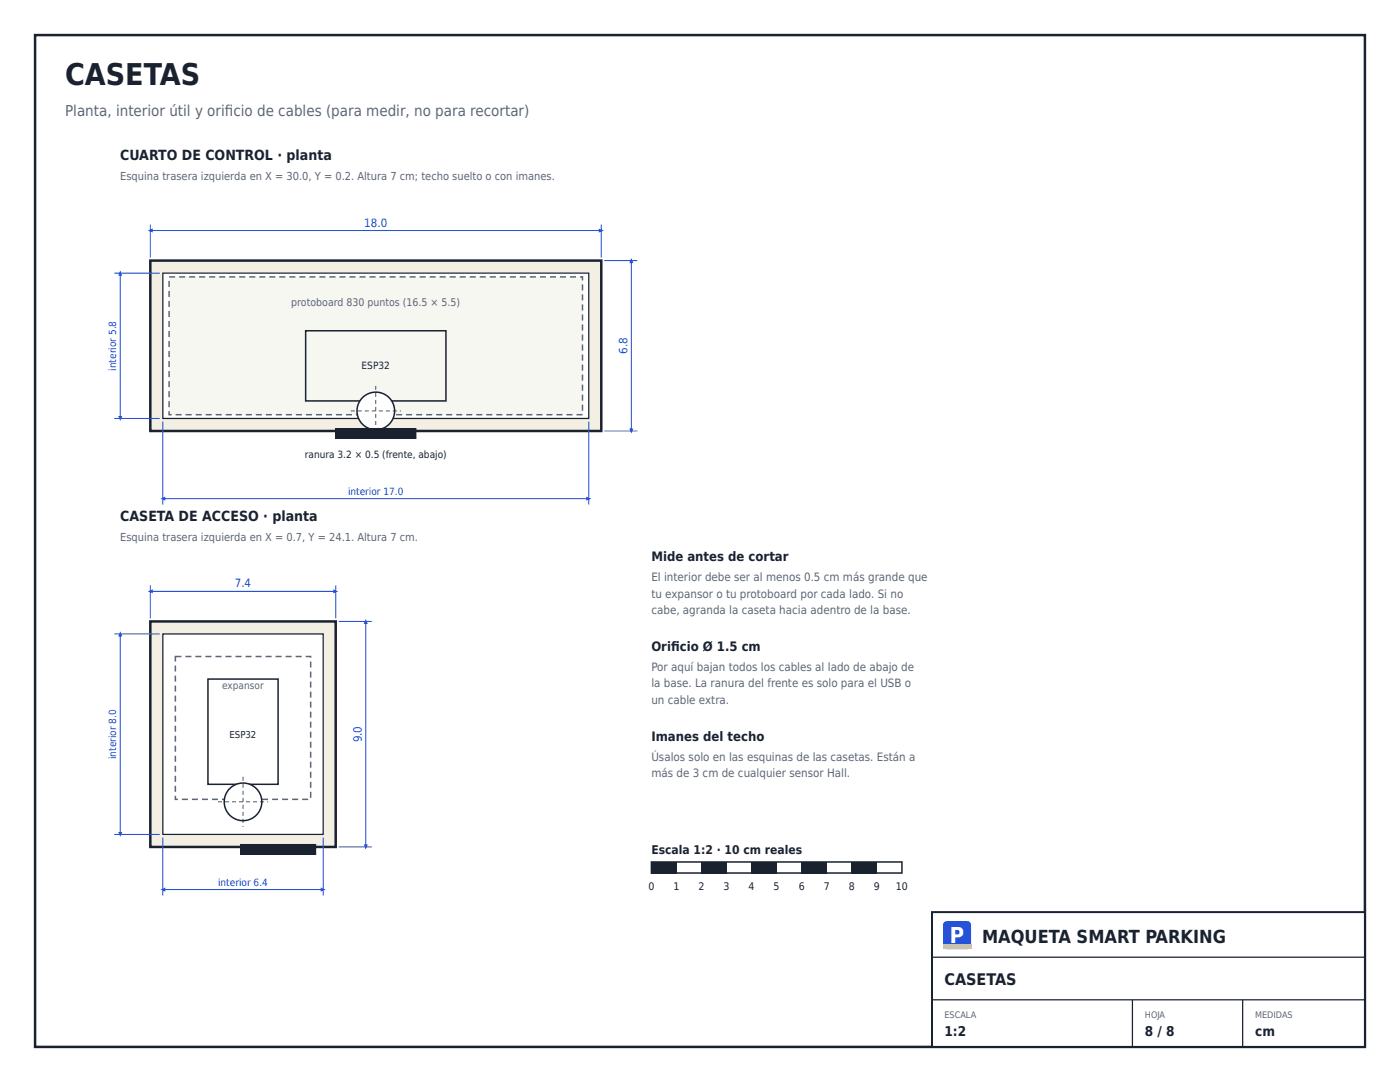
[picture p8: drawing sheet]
<svg xmlns="http://www.w3.org/2000/svg" width="279mm" height="216mm" viewBox="0 0 279 216" stroke-linecap="round" stroke-linejoin="round" font-family="sans-serif">
<path d="M7 7h265.4v201.9h-265.4z" fill="none" stroke="#1a2230" stroke-width=".5"/>
<path d="M186 182h86.4v26.9h-86.4z" fill="#fff"/>
<path d="M186 182h86.4v26.9h-86.4z" fill="none" stroke="#1a2230" stroke-width=".4"/>
<path d="M186 191h86.4M186 199.5h86.4M226 199.5v9.4M248 199.5v9.4" fill="none" stroke="#1a2230" stroke-width=".25"/>
<path d="M188.4 184l.6-.2h4a.8 .8 0 0 1 .8 .8v4a.8 .8 0 0 1-.8 .8h-4a.8 .8 0 0 1-.8-.8v-4z" fill="#1d4ed8"/>
<path d="M188.2 188.5h5.6v.9h-5.6z" fill="#f3c63f"/>
<path d="M30 52h90v34h-90z" fill="#f4efe3"/>
<path d="M30 52h90v34h-90z" fill="none" stroke="#1a2230" stroke-width=".5"/>
<path d="M32.5 54.5h85v29h-85z" fill="#fff"/>
<path d="M32.5 54.5h85v29h-85z" fill="none" stroke="#1a2230" stroke-width=".25"/>
<path d="M33.7 55.2h82.5v27.5h-82.5z" fill="#f7f7f2"/>
<path d="M35.7 55.1h1.2v.3h-1.2zM37.7 55.1h1.2v.3h-1.2zM39.7 55.1h1.2v.3h-1.2zM41.7 55.1h1.2v.3h-1.2zM43.7 55.1h1.2v.3h-1.2zM45.7 55.1h1.2v.3h-1.2zM47.7 55.1h1.2v.3h-1.2zM49.7 55.1h1.2v.3h-1.2zM51.7 55.1h1.2v.3h-1.2zM53.7 55.1h1.3v.3h-1.3zM55.7 55.1h1.2v.3h-1.2zM57.7 55.1h1.2v.3h-1.2zM59.7 55.1h1.2v.3h-1.2zM61.7 55.1h1.2v.3h-1.2zM63.7 55.1h1.2v.3h-1.2zM65.7 55.1h1.2v.3h-1.2zM67.7 55.1h1.2v.3h-1.2zM69.7 55.1h1.2v.3h-1.2zM71.7 55.1h1.2v.3h-1.2zM73.7 55.1h1.2v.3h-1.2zM75.7 55.1h1.3v.3h-1.3zM77.7 55.1h1.2v.3h-1.2zM79.7 55.1h1.2v.3h-1.2zM81.7 55.1h1.2v.3h-1.2zM83.7 55.1h1.2v.3h-1.2zM85.7 55.1h1.2v.3h-1.2zM87.7 55.1h1.2v.3h-1.2zM89.7 55.1h1.2v.3h-1.2zM91.7 55.1h1.2v.3h-1.2zM93.7 55.1h1.2v.3h-1.2zM95.7 55.1h1.2v.3h-1.2zM97.7 55.1h1.2v.3h-1.2zM99.7 55.1h1.2v.3h-1.2zM101.7 55.1h1.2v.3h-1.2zM103.7 55.1h1.2v.3h-1.2zM105.7 55.1h1.2v.3h-1.2zM107.7 55.1h1.2v.3h-1.2zM109.7 55.1h1.2v.3h-1.2zM111.7 55.1h1.2v.3h-1.2zM113.7 55.1h1.2v.3h-1.2zM115.7 55.1h.7v.9h-.3v-.8h.1v.2h-.5zM116.1 56.7h.3v1.3h-.3zM116.1 58.7h.3v1.3h-.3zM116.1 60.7h.3v1.3h-.3zM116.1 62.7h.3v1.3h-.3zM116.1 64.7h.3v1.3h-.3zM116.1 66.7h.3v1.3h-.3zM116.1 68.7h.3v1.3h-.3zM116.1 70.7h.3v1.3h-.3zM116.1 72.7h.3v1.3h-.3zM116.1 74.7h.3v1.3h-.3zM116.1 76.7h.3v1.3h-.3zM116.1 78.7h.3v1.3h-.3zM116.1 80.7h.3v1.2h-.3zM115 82.6h1.2v.3h-1.2zM113 82.6h1.2v.3h-1.2zM111 82.6h1.2v.3h-1.2zM109 82.6h1.2v.3h-1.2zM107 82.6h1.2v.3h-1.2zM105 82.6h1.2v.3h-1.2zM103 82.6h1.2v.3h-1.2zM101 82.6h1.2v.3h-1.2zM99 82.6h1.2v.3h-1.2zM97 82.6h1.2v.3h-1.2zM95 82.6h1.2v.3h-1.2zM93 82.6h1.2v.3h-1.2zM91 82.6h1.2v.3h-1.2zM89 82.6h1.2v.3h-1.2zM87 82.6h1.2v.3h-1.2zM85 82.6h1.2v.3h-1.2zM83 82.6h1.2v.3h-1.2zM81 82.6h1.2v.3h-1.2zM79 82.6h1.2v.3h-1.2zM77 82.6h1.2v.3h-1.2zM75 82.6h1.2v.3h-1.2zM73 82.6h1.2v.3h-1.2zM71 82.6h1.2v.3h-1.2zM69 82.6h1.2v.3h-1.2zM67 82.6h1.2v.3h-1.2zM65 82.6h1.2v.3h-1.2zM63 82.6h1.2v.3h-1.2zM61 82.6h1.3v.3h-1.3zM59 82.6h1.2v.3h-1.2zM57 82.6h1.2v.3h-1.2zM55 82.6h1.2v.3h-1.2zM53 82.6h1.2v.3h-1.2zM51 82.6h1.3v.3h-1.3zM49 82.6h1.2v.3h-1.2zM47 82.6h1.2v.3h-1.2zM45 82.6h1.2v.3h-1.2zM43 82.6h1.2v.3h-1.2zM41 82.6h1.2v.3h-1.2zM39 82.6h1.2v.3h-1.2zM37 82.6h1.2v.3h-1.2zM35 82.6h1.2v.3h-1.2zM33.6 82h.3v.7h-.2v-.1h.5v.3h-.6zM33.6 80h.3v1.2h-.3zM33.6 78h.3v1.2h-.3zM33.6 76h.3v1.2h-.3zM33.6 74h.3v1.2h-.3zM33.6 72h.3v1.2h-.3zM33.6 70h.3v1.2h-.3zM33.6 68h.3v1.2h-.3zM33.6 66h.3v1.2h-.3zM33.6 64h.3v1.2h-.3zM33.6 62h.3v1.2h-.3zM33.6 60h.3v1.2h-.3zM33.6 58h.3v1.2h-.3zM33.6 56h.3v1.2h-.3zM33.7 55.1h1.2v.3h-1.2z" fill="#5b6676"/>
<path d="M61 66h28v14h-28z" fill="none" stroke="#1a2230" stroke-width=".3"/>
<circle cx="75" cy="82" r="3.8" fill="#fff"/>
<circle cx="75" cy="82" r="3.8" fill="none" stroke="#1a2230" stroke-width=".3"/>
<g fill="#1a2230">
<path d="M67 85.5h16v2h-16z"/>
<path d="M70 81.9h.8v.2h-.8zM71.4 81.9h.8v.2h-.8zM72.8 81.9h.8v.2h-.8zM74.2 81.9h.8v.2h-.8zM75.6 81.9h.8v.2h-.8zM77 81.9h.8v.2h-.8zM78.4 81.9h.8v.2h-.8zM79.8 81.9h.2v.2h-.2z"/>
<path d="M74.9 77h.2v.8h-.2zM74.9 78.4h.2v.8h-.2zM74.9 79.8h.2v.8h-.2zM74.9 81.2h.2v.8h-.2zM74.9 82.6h.2v.8h-.2zM74.9 84h.2v.8h-.2zM74.9 85.4h.2v.8h-.2zM74.9 86.8h.2v.2h-.2z"/>
</g>
<path d="M67 85.5h16v2h-16z" fill="none" stroke="#1a2230" stroke-width=".2"/>
<path d="M30 44.8v6.6M30 46h90M120 44.8v6.6" fill="none" stroke="#1d4ed8" stroke-width=".2"/>
<g fill="#1d4ed8">
<path d="M29.5 46l1-.4v.8z"/>
<path d="M119.5 45.6l1 .4-1 .4z"/>
</g>
<path d="M120.6 52h6.6M126 52v34M120.6 86h6.6" fill="none" stroke="#1d4ed8" stroke-width=".2"/>
<g fill="#1d4ed8">
<path d="M126 51.5l.4 1h-.8z"/>
<path d="M125.6 85.5h.8l-.4 1z"/>
</g>
<path d="M32.5 84.1v16.6M32.5 99.5h85M117.5 84.1v16.6" fill="none" stroke="#1d4ed8" stroke-width=".2"/>
<g fill="#1d4ed8">
<path d="M32 99.5l1-.4v.8z"/>
<path d="M117 99.1l1 .4-1 .4z"/>
</g>
<path d="M22.8 54.5h9.1M24 54.5v29M22.8 83.5h9.1" fill="none" stroke="#1d4ed8" stroke-width=".2"/>
<g fill="#1d4ed8">
<path d="M24 54l.4 1h-.8z"/>
<path d="M23.6 83h.8l-.4 1z"/>
</g>
<path d="M30 124h37v45h-37z" fill="#f4efe3"/>
<path d="M30 124h37v45h-37z" fill="none" stroke="#1a2230" stroke-width=".5"/>
<path d="M32.5 126.5h32v40h-32z" fill="#fff"/>
<path d="M32.5 126.5h32v40h-32z" fill="none" stroke="#1a2230" stroke-width=".25"/>
<path d="M37 130.8h1.2v.3h-1.2zM39 130.8h1.2v.3h-1.2zM41 130.8h1.2v.3h-1.2zM43 130.8h1.2v.3h-1.2zM45 130.8h1.2v.3h-1.2zM47 130.8h1.2v.3h-1.2zM49 130.8h1.2v.3h-1.2zM51 130.8h1.2v.3h-1.2zM53 130.8h1.2v.3h-1.2zM55 130.8h1.2v.3h-1.2zM57 130.8h1.2v.3h-1.2zM59 130.8h1.2v.3h-1.2zM61 130.8h1.1v.4h-.3v-.2h.2v.1h-1zM61.8 132h.3v1.2h-.3zM61.8 134h.3v1.2h-.3zM61.8 136h.3v1.2h-.3zM61.8 138h.3v1.2h-.3zM61.8 140h.3v1.2h-.3zM61.8 142h.3v1.2h-.3zM61.8 144h.3v1.2h-.3zM61.8 146h.3v1.2h-.3zM61.8 148h.3v1.2h-.3zM61.8 150h.3v1.2h-.3zM61.8 152h.3v1.2h-.3zM61.8 154h.3v1.2h-.3zM61.8 156h.3v1.2h-.3zM61.8 158h.3v1.2h-.3zM60.3 159.3h1.2v.3h-1.2zM58.3 159.3h1.2v.3h-1.2zM56.3 159.3h1.2v.3h-1.2zM54.3 159.3h1.2v.3h-1.2zM52.3 159.3h1.2v.3h-1.2zM50.3 159.3h1.2v.3h-1.2zM48.3 159.3h1.2v.3h-1.2zM46.3 159.3h1.2v.3h-1.2zM44.3 159.3h1.2v.3h-1.2zM42.3 159.3h1.2v.3h-1.2zM40.3 159.3h1.2v.3h-1.2zM38.3 159.3h1.2v.3h-1.2zM36.3 159.3h1.2v.3h-1.2zM34.8 158.8h.3v.7h-.1v-.2h.5v.3h-.7zM34.8 156.8h.3v1.2h-.3zM34.8 154.8h.3v1.2h-.3zM34.8 152.8h.3v1.2h-.3zM34.8 150.8h.3v1.2h-.3zM34.8 148.8h.3v1.2h-.3zM34.8 146.8h.3v1.2h-.3zM34.8 144.8h.3v1.2h-.3zM34.8 142.8h.3v1.2h-.3zM34.8 140.8h.3v1.2h-.3zM34.8 138.8h.3v1.2h-.3zM34.8 136.8h.3v1.2h-.3zM34.8 134.8h.3v1.2h-.3zM34.8 132.8h.3v1.2h-.3zM34.8 130.8h1.4v.3h-1.2v-.1h.1v1h-.3z" fill="#5b6676"/>
<path d="M41.5 135.5h14v21h-14z" fill="none" stroke="#1a2230" stroke-width=".3"/>
<circle cx="48.5" cy="160" r="3.8" fill="#fff"/>
<circle cx="48.5" cy="160" r="3.8" fill="none" stroke="#1a2230" stroke-width=".3"/>
<g fill="#1a2230">
<path d="M48 168.5h15v2h-15z"/>
<path d="M43.5 159.9h.8v.2h-.8zM44.9 159.9h.8v.2h-.8zM46.3 159.9h.8v.2h-.8zM47.7 159.9h.8v.2h-.8zM49.1 159.9h.8v.2h-.8zM50.5 159.9h.8v.2h-.8zM51.9 159.9h.8v.2h-.8zM53.3 159.9h.2v.2h-.2z"/>
<path d="M48.4 155h.2v.8h-.2zM48.4 156.4h.2v.8h-.2zM48.4 157.8h.2v.8h-.2zM48.4 159.2h.2v.8h-.2zM48.4 160.6h.2v.8h-.2zM48.4 162h.2v.8h-.2zM48.4 163.4h.2v.8h-.2zM48.4 164.8h.2v.2h-.2z"/>
</g>
<path d="M48 168.5h15v2h-15z" fill="none" stroke="#1a2230" stroke-width=".2"/>
<path d="M30 116.8v6.6M30 118h37M67 116.8v6.6" fill="none" stroke="#1d4ed8" stroke-width=".2"/>
<g fill="#1d4ed8">
<path d="M29.5 118l1-.4v.8z"/>
<path d="M66.5 117.6l1 .4-1 .4z"/>
</g>
<path d="M67.6 124h6.6M73 124v45M67.6 169h6.6" fill="none" stroke="#1d4ed8" stroke-width=".2"/>
<g fill="#1d4ed8">
<path d="M73 123.5l.4 1h-.8z"/>
<path d="M72.6 168.5h.8l-.4 1z"/>
</g>
<path d="M32.5 167.1v11.6M32.5 177.5h32M64.5 167.1v11.6" fill="none" stroke="#1d4ed8" stroke-width=".2"/>
<g fill="#1d4ed8">
<path d="M32 177.5l1-.4v.8z"/>
<path d="M64 177.1l1 .4-1 .4z"/>
</g>
<path d="M22.8 126.5h9.1M24 126.5v40M22.8 166.5h9.1" fill="none" stroke="#1d4ed8" stroke-width=".2"/>
<g fill="#1d4ed8">
<path d="M24 126l.4 1h-.8z"/>
<path d="M23.6 166h.8l-.4 1z"/>
</g>
<path d="M130 172h50v2.2h-50z" fill="#fff"/>
<path d="M130 172h50v2.2h-50z" fill="none" stroke="#1a2230" stroke-width=".3"/>
<g fill="#1a2230">
<path d="M130 172h5v2.2h-5z"/>
<path d="M140 172h5v2.2h-5z"/>
<path d="M150 172h5v2.2h-5z"/>
<path d="M160 172h5v2.2h-5z"/>
<path d="M170 172h5v2.2h-5z"/>
</g>
<text font-size="6" fill="#1a2230" x="13" y="17">CASETAS</text>
<text font-size="4.4" fill="#fff" x="189.5" y="188.1">P</text>
<text font-size="3.6" fill="#1a2230" x="196" y="188.2">MAQUETA SMART PARKING</text>
<text font-size="3.2" fill="#1a2230" x="188.5" y="196.6">CASETAS</text>
<text font-size="3" fill="#5b6676" x="13" y="23.2">Planta, interior útil y orifi cio de cables (para medir, no para recortar)</text>
<g font-size="2.8" fill="#1a2230">
<text x="24" y="32">CUARTO DE CONTROL · planta</text>
<text x="24" y="104">CASETA DE ACCESO · planta</text>
</g>
<g font-size="2.7" fill="#1a2230">
<text x="188.5" y="206.8">1:2</text>
<text x="228.5" y="206.8">8 / 8</text>
<text x="250.5" y="206.8">cm</text>
</g>
<g font-size="2.6" fill="#1a2230">
<text x="130" y="112">Mide antes de cortar</text>
<text x="130" y="129.9">Orifi cio Ø 1.5 cm</text>
<text x="130" y="147.8">Imanes del techo</text>
</g>
<text font-size="2.4" fill="#1a2230" x="130" y="170.4">Escala 1:2 · 10 cm reales</text>
<g font-size="2.3" fill="#fff">
<text x="72.7" y="45.2">1 .0</text>
<text x="125.2" y="70.6" transform="rotate(-90 125.2 70.6)">6.</text>
<text x="46.9" y="117.2">7.4</text>
<text x="72.2" y="148.1" transform="rotate(-90 72.2 148.1)">9.</text>
</g>
<g font-size="2.3" fill="#1d4ed8">
<text x="72.7" y="45.2">18.</text>
<text x="125.2" y="69.3" transform="rotate(-90 125.2 69.3)">.8</text>
<text x="46.9" y="117.2">7.</text>
<text x="72.2" y="146.8" transform="rotate(-90 72.2 146.8)">.0</text>
</g>
<g font-size="2.3" fill="#5b6676">
<text x="130" y="116">El interior debe ser al menos 0.5 cm más grande que</text>
<text x="130" y="119.3">tu expansor o tu protoboard por cada lado. Si no</text>
<text x="130" y="122.5">cabe, agranda la caseta hacia adentro de la base.</text>
<text x="130" y="133.9">Por aquí bajan todos los cables al lado de abajo de</text>
<text x="130" y="137.2">la base. La ranura del frente es solo para el USB o</text>
<text x="130" y="140.4">un cable extra.</text>
<text x="130" y="151.8">Úsalos solo en las esquinas de las casetas. Están a</text>
<text x="130" y="155.1">más de 3 cm de cualquier sensor Hall.</text>
</g>
<g font-size="2.2" fill="#5b6676">
<text x="24" y="36">Esquina trasera izquierda en X = 30.0, Y = 0.2. Altura 7 cm; techo suelto o con imanes.</text>
<text x="24" y="108">Esquina trasera izquierda en X = 0.7, Y = 24.1. Altura 7 cm.</text>
</g>
<text font-size="2.1" fill="#5b6676" x="58.1" y="61">protoboard 830 puntos (16.5 × 5.5)</text>
<g font-size="2.1" fill="#1a2230">
<text x="129.4" y="177.6">0</text>
<text x="134.4" y="177.6">1</text>
<text x="139.4" y="177.6">2</text>
<text x="144.4" y="177.6">3</text>
<text x="149.4" y="177.6">4</text>
<text x="154.4" y="177.6">5</text>
<text x="159.4" y="177.6">6</text>
<text x="164.4" y="177.6">7</text>
<text x="169.4" y="177.6">8</text>
<text x="174.4" y="177.6">9</text>
<text x="178.8" y="177.6">10</text>
</g>
<g font-size="2" fill="#1d4ed8">
<text x="23.2" y="71.6" transform="rotate(-90 23.2 71.6)">eror5.8</text>
<text x="23.2" y="74" transform="rotate(-90 23.2 74)">inteio 5.8</text>
<text x="69.5" y="98.7">inteio 17.0</text>
<text x="71.8" y="98.7">eror17.0</text>
<text x="23.2" y="149.1" transform="rotate(-90 23.2 149.1)">eror8.0</text>
<text x="23.2" y="151.5" transform="rotate(-90 23.2 151.5)">inteio 8.0</text>
<text x="43.5" y="176.7">inteio 6.4</text>
<text x="45.9" y="176.7">eror6.4</text>
</g>
<g font-size="2" fill="#fff">
<text x="23.2" y="74" transform="rotate(-90 23.2 74)">intri r</text>
<text x="60.8" y="91.4">ranura 3.2 × 0.5 (frente,abajo)</text>
<text x="69.5" y="98.7">intri r</text>
<text x="23.2" y="151.5" transform="rotate(-90 23.2 151.5)">intri r</text>
<text x="43.5" y="176.7">intri r</text>
</g>
<g font-size="2" fill="#1a2230">
<text x="72.2" y="73.7">ESP32</text>
<text x="60.8" y="91.4">ranura3.2×0.5(frente, abajo)</text>
</g>
<text font-size="2" fill="#5b6676" x="44.4" y="137.5">expansor</text>
<text font-size="1.9" fill="#1a2230" x="45.8" y="147.2">ESP32</text>
<g font-size="1.8" fill="#5b6676">
<text x="188.5" y="203.2">ESCALA</text>
<text x="228.5" y="203.2">HOJA</text>
<text x="250.5" y="203.2">MEDIDAS</text>
</g>
</svg>
